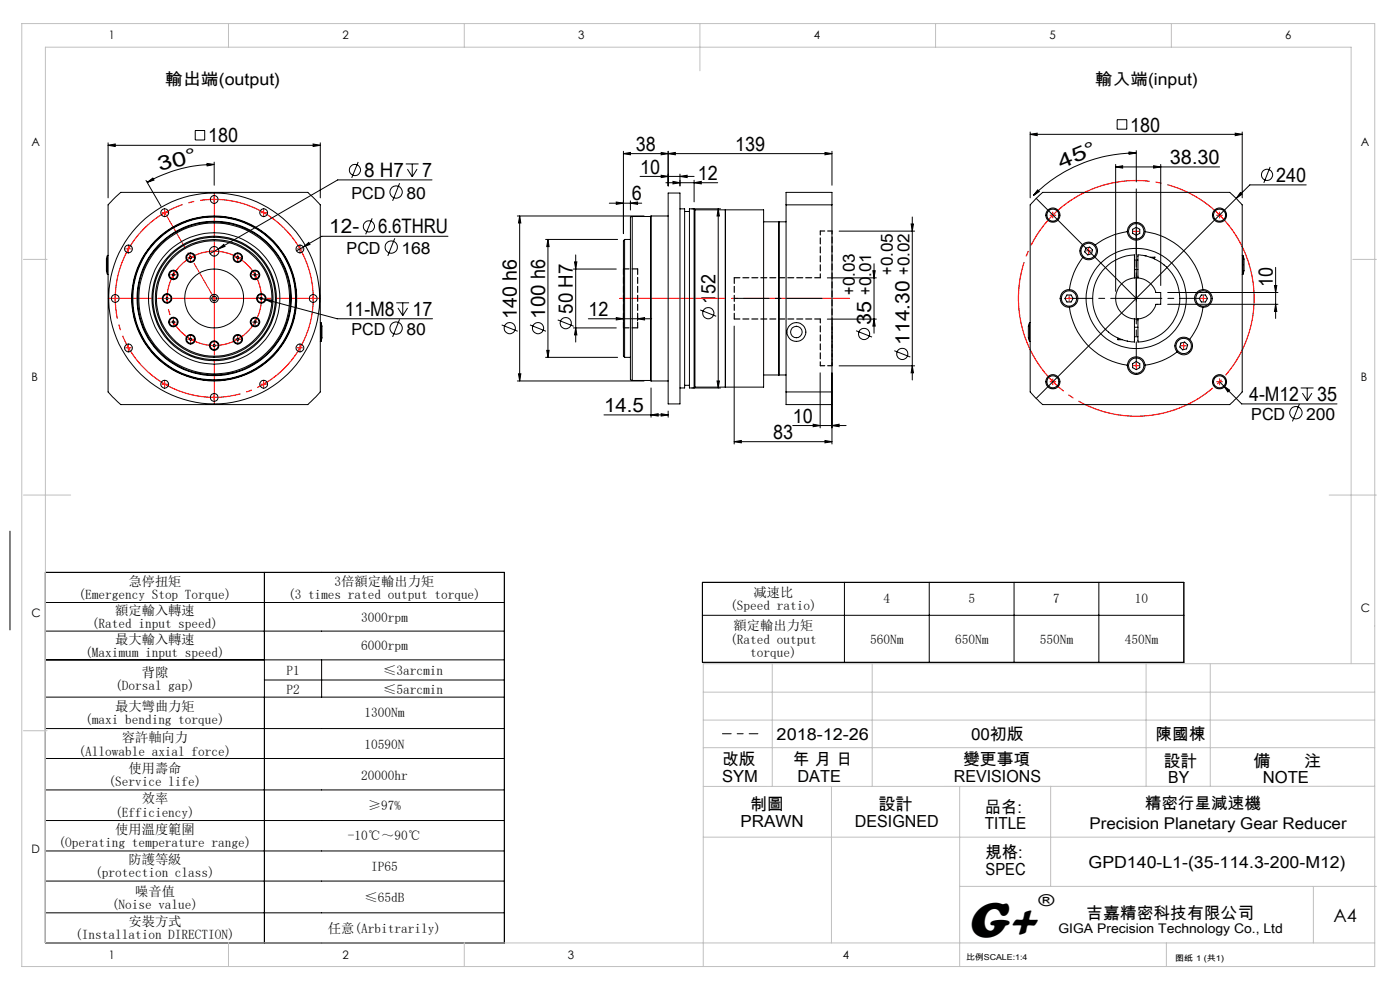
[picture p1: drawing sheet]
<svg xmlns="http://www.w3.org/2000/svg" width="297mm" height="210mm" viewBox="0 0 297 210" stroke-linecap="round" stroke-linejoin="round" font-family="sans-serif">
<g fill="none" stroke="#000" stroke-width=".21">
<path d="M22.9 30.8l1.5-.3v.6zM22.9 30.3v11.7M22.9 30.8h45M31 38.3l3.2 5.5M31.2 38.7l1.2-.9 .3 .4zM41.4 27.7h2v2h-2zM43.9 34.7l1.5 .2-1.4 .3zM45.4 34.9a28.7 28.7 0 0 0-14.2 3.8M45.4 34.4v4.9M66.4 30.5l1.5 .3-1.5 .3zM67.9 30.3v11.7M76 34.4l-1.4 3.3"/>
<path d="M84.8 38.9l-1.5 3.7M86.1 34.8h2.7M86.4 35.9l1.1 1.6M87.5 34.8v2.7M88.5 35.9l-1 1.6M91.7 38.2h-20.1l-25.3 14.6M132.3 32.6l1.4-.3v.5zM132.3 32.1v17.5M135.8 37.4h11.4M140.3 37.2l1.4 .2-1.4 .3zM140.3 32.3l1.4 .3-1.4 .2zM141.3 38.8h11"/>
<path d="M141.7 32.6l1.6-.3v.5zM141.7 32.1v7.3M142.8 38.5l1.5 .3-1.5 .2zM144.3 37.4l1.5-.2v.5zM144.3 36.9v2.5M147.2 38.8l1.6-.3v.5zM147.2 38.2v4.6M175 32.3l1.5 .3-1.5 .2zM176.5 32.1v7.2M176.5 32.6h-44.2M218.5 28.5l1.5-.3v.6zM218.5 28v14"/>
<path d="M218.5 28.5h45M236.7 35.4l1.5-.2v.5zM236.7 34.9v26.9M236.7 35.4h22M237 25.4h2v2h-2zM239.5 32.2l1.6 .2-1.6 .3zM241.1 32.4a31.1 31.1 0 0 0-21.9 9.1M241.1 32v6.6M244.7 35.2l1.5 .2-1.5 .3zM246.2 34.9v25.7M262 28.2l1.5 .3-1.5 .3zM263.5 28v14"/>
<path d="M269.5 35.4l-1.4 3.4M277.1 39.2h-12l-2.8 2.9M22.8 54.2v.1a8.3 8.3 0 0 0-.1 3.5l.1 .4M22.8 54.2v4M22.8 54.2h.1M22.8 58.2h.1M24.6 41.8l1-1h39.7l1 1 1.6 1.7v39.6l-.9 1.1-1.7 1.6h-39.7l-1.7-1.6-1-1.1v-39.6zM46.3 52.8l1.2-1 .2 .5zM46.3 52.8l-1.7 1M64.3 52.4l1.2-1 .3 .4zM64.3 52.4l-1.4 .8M79 46.3l-1.4 3.4"/>
<path d="M83.7 50.5l-1.4 3.8M95 50.1h-26.7l-4 2.3M109.7 45.8h26.9M110.2 45.8l.3 1.5h-.5zM110.2 45.8v35M115.7 50.8h15.3M116.2 50.8l.3 1.5h-.5zM116.2 50.8v25M121.6 57.1h9.1M121.9 55.6h.5l-.3 1.5zM122.1 54.1v18.5M129.3 43.1h6.8"/>
<path d="M130.7 42.9l1.6 .2-1.6 .2zM132.5 50.8v25M132.5 50.8l-.2 .3v24.5l.2 .2M132.5 50.8h1.2M133.7 43.1l1.6-.2v.4zM133.7 42.6v1.9M134.1 45.9v34.8M134.1 45.9l-.4 .1v34.6l.4 .1M134.1 45.9h3.9M138 45.9v34.8M138.1 45.8v35M138.1 45.8h3.6"/>
<path d="M138.1 45.8l-.1 .1M141.7 40.9h2.6v44.8h-2.6zM144.3 44.3h.9v38h-.9M145.2 44.9h1.1M147.4 44.5l-.2-.2v38l.2-.2M147.4 44.5v37.6M147.4 44.5h14.6v37.6h-14.6M152.4 44.3l.2 1.5h-.5zM152.4 44.3v38M152.9 44.3h-6.6v38h6.6M153.9 44.5v37.6M162 47.1h4.8"/>
<path d="M165.2 47.1v32.4zM166.8 43.5v-2.7h9.7v2.7M166.8 43.5h9.7M166.8 43.5v39.6M175.5 58.9h10.4M176.5 43.5v50.7M178 49h16M185.2 57.4h.5l-.3 1.5zM185.4 55.9v14.8M193.3 47.5h.5l-.3 1.5zM193.5 46v34.6M219.8 42.1l21.3 21.2"/>
<path d="M219.8 42.1l1.4-1.3h39.7l1.4 1.3 1.2 1.4v39.6l-1.9 2.1-.7 .6h-39.7l-1.7-1.6-1-1.1v-39.6zM220.1 40.3l.4 .3-1.3 .9zM229.7 54.6a14.2 14.2 0 0 0-2.8 6.8M230.4 52.6l.8-.2 .6 .6-.2 .8-.8 .3-.7-.7zM232.3 52a1.87 1.87 0 0 0-2.7-.1 1.87 1.87 0 0 0 .1 2.7M232.3 52a1.87 1.87 0 0 1 0 2.6 1.87 1.87 0 0 1-2.6 0M239.1 49.1a1.89 1.89 0 0 1 1.9-1.9 1.89 1.89 0 0 1 1.9 1.9M239.1 49.1a15.3 15.3 0 0 0-6.8 2.9M239.1 49.1a1.89 1.89 0 0 0 1.9 1.8 1.89 1.89 0 0 0 1.9-1.8M240.3 48.6l.8-.4 .7 .4v.9l-.7 .4-.8-.4zM240.7 58.9a4.4 4.4 0 0 0-4 4.4 4.4 4.4 0 0 0 4 4.4M240.7 58.9v-4.7a8.7 8.7 0 0 0-7.3 3.9 9.3 9.3 0 0 0 7.3 14.5v-4.9"/>
<path d="M240.7 58.9h.7M240.7 55.2h.7M240.7 57.2h.7M241.1 40.1v23.8M241.4 58.9a4.5 4.5 0 0 1 3.9 3.1h.9v2.5h-.9a4.4 4.4 0 0 1-3.9 3.2M242.9 49.1a14.3 14.3 0 0 1 12.3 12.3M242.9 54.2a9.3 9.3 0 0 1 7.3 9.9 9.3 9.3 0 0 1-8.8 8.5v-4.9M242.9 54.2l-1.5-.1v4.8M242.9 54.2h.1M244 54.6h.9M244.9 54.6h.1M244.9 54.6v.3"/>
<path d="M262.3 42.1l-42.5 42.4M263.1 40.8l.4 .4-1.2 .9zM263.5 54.2h.2M263.5 58.2h.2M263.7 54.2v4M263.7 54.2v.2a9 9 0 0 1 .1 3.5l-.1 .3M270.6 56.7v10.8M44.8 63.3h1.3M45.4 62.7v1.2M54.6 63.1l1.7 .4M56.3 63.5l1.5 .2-.2 .5zM56.3 63.5l15.2 4.1h20.3"/>
<path d="M67.9 68.4h.2M67.9 72.4h.2M68.1 68.4v.1a8.3 8.3 0 0 1 .1 3.6l-.1 .3M68.1 68.4v4M84.1 64.2h2.7M84.4 65.3l1 1.6M84.8 67.7l-1.5 3.8M85.4 64.2v2.7M86.5 65.3l-1.1 1.6M106.4 68.9l3.4 1.4M110 79.3h.5l-.3 1.5zM112.4 68.9l3.4 1.4"/>
<path d="M115.7 75.8h15.3M116 74.3h.5l-.3 1.5zM118.3 67.9l3.4 1.3M121.6 69.6h9.1M122.1 69.6l.3 1.4h-.5zM124.8 67.6h13.5M130.7 67.4l1.6 .2-1.6 .3zM132.3 67.1v.9M132.5 75.8h1.2M135.3 67.1v.9M135.3 67.6l1.4-.2v.5zM148.6 65.7l3.3 1.4"/>
<path d="M155.8 69.2v25M162 79.5h4.8M174 79.1v11.7M175.5 67.7h10.4M178 77.6h16M181.6 70.2l3.4 1.3M185.4 67.7l.3 1.5h-.5zM189.7 74.4l3.4 1.3M193.5 77.6l.3 1.5h-.5zM218.4 68.4v4M218.4 68.4l-.1 .2a7.9 7.9 0 0 0-.1 3.4l.2 .4M218.4 68.4h.1"/>
<path d="M218.4 72.4h.1M226.3 62.6h.9l.4 .7-.4 .8h-.9l-.4-.8zM226.9 61.4a1.87 1.87 0 0 0-2 1.9 1.87 1.87 0 0 0 2 1.9M226.9 65.2a14.2 14.2 0 0 0 12.2 12.3M226.9 61.4a1.87 1.87 0 0 1 1.8 1.9 1.87 1.87 0 0 1-1.8 1.9M237.2 71.7v.4h.9M239.1 77.5a1.89 1.89 0 0 0 1.9 1.9 1.89 1.89 0 0 0 1.9-1.9M239.1 77.5a1.89 1.89 0 0 1 1.9-1.8 1.89 1.89 0 0 1 1.9 1.8M240.3 77.1l.8-.4 .7 .4v.9l-.7 .4-.8-.4zM240.4 63.3h1.3M240.7 71.4h.7M240.7 69.4h.7"/>
<path d="M240.7 67.7h.7M247.7 64.5h23.4M247.7 62h23.4M249.7 74.6a13.9 13.9 0 0 1-6.8 2.9M250.5 72.8l.8-.2 .7 .6-.3 .8-.8 .2-.6-.6zM252.4 72a1.87 1.87 0 0 1 0 2.7 1.87 1.87 0 0 1-2.7-.1M252.4 72a1.87 1.87 0 0 0-2.6 .1 1.87 1.87 0 0 0-.1 2.5M254.8 62.6h.9l.5 .7-.5 .8h-.9l-.4-.8zM255.2 65.2a13.9 13.9 0 0 1-2.8 6.8M255.2 61.4a1.87 1.87 0 0 1 2 1.9 1.87 1.87 0 0 1-2 1.9M255.2 61.4a1.87 1.87 0 0 0-1.8 1.9 1.87 1.87 0 0 0 1.8 1.9M270.4 60.6h.5l-.3 1.4z"/>
<path d="M270.6 64.5l.3 1.6h-.5zM109.7 80.8h26.9M128.1 88h13.6M134.1 80.7h3.9M138 80.7l.1 .1M138.1 88l1.5-.2v.5zM138.1 82.3v6.2M138.1 80.8h3.6M140.3 87.8l1.4 .2-1.4 .3zM141.7 87.2v1.3M145.2 81.7h1.1M152.1 80.8h.5l-.2 1.5z"/>
<path d="M155.8 93.7h20.7M155.8 93.7l1.5-.3v.5zM166.8 83.1h9.7v2.7h-9.7zM168.2 90.3h11.3M172.5 90l1.5 .3-1.5 .2zM175 93.4l1.5 .3-1.5 .2zM176.5 90.3l1.5-.3v.5zM258.7 81l4.7 4.7h20.2M259.6 81.9l1.2 .9-.3 .3zM275.7 85.7l-1.5 3.7M275.9 82.3h2.8M276.3 83.4l1 1.6"/>
<path d="M277.3 82.3v2.7M278.3 83.4l-1 1.6M2.1 112.7v20.9M9.6 121.4h97.4v78.6h-97.4zM9.6 127.8h97.4M9.6 133.9h97.4M9.6 140h97.4M56.1 121.4v78.6M68.2 140v7.9M149 123.5h102.1v17h-102.1zM149 130.5h102.1M179.1 123.5v17"/>
<path d="M197.1 123.5v17M215.1 123.5v17M233.1 123.5v17M9.6 147.9h97.4M9.6 154.5h97.4M56.1 144.2h50.9M9.6 160.9h97.4M9.6 167.6h97.4M9.6 174.1h97.4M9.6 180.5h97.4M9.6 186.9h97.4M9.6 193.6h97.4"/>
<circle cx="75.3" cy="36.1" r="1.19"/>
<circle cx="268.8" cy="37.1" r="1.19"/>
<circle cx="27.2" cy="52.8" r=".82"/>
<circle cx="34.9" cy="45.1" r=".82"/>
<circle cx="36.8" cy="58.3" r="1"/>
<circle cx="36.8" cy="58.3" r=".84"/>
<circle cx="36.8" cy="58.3" r=".22"/>
<circle cx="40.4" cy="54.6" r=".86"/>
<circle cx="40.4" cy="54.7" r=".23"/>
<circle cx="40.4" cy="54.7" r="1.01"/>
<circle cx="45.4" cy="53.3" r="1"/>
<circle cx="45.4" cy="42.3" r=".82"/>
<circle cx="50.4" cy="54.6" r=".85"/>
<circle cx="50.4" cy="54.6" r=".22"/>
<circle cx="50.4" cy="54.6" r="1"/>
<circle cx="54.1" cy="58.3" r="1"/>
<circle cx="54.1" cy="58.3" r=".84"/>
<circle cx="54.1" cy="58.3" r=".22"/>
<circle cx="55.9" cy="45.1" r=".83"/>
<circle cx="63.6" cy="52.8" r=".82"/>
<circle cx="78.3" cy="48" r="1.19"/>
<circle cx="83" cy="52.4" r="1.31"/>
<circle cx="84" cy="40.7" r="1.31"/>
<circle cx="223.4" cy="45.6" r="1.29"/>
<circle cx="223.4" cy="45.6" r="1.51"/>
<circle cx="231" cy="53.2" r="1.62"/>
<circle cx="241" cy="49.1" r="1.62"/>
<circle cx="258.7" cy="45.6" r="1.29"/>
<circle cx="258.7" cy="45.6" r="1.51"/>
<circle cx="24.5" cy="63.3" r=".83"/>
<circle cx="27.2" cy="73.8" r=".82"/>
<circle cx="35.4" cy="63.3" r="1"/>
<circle cx="35.4" cy="63.3" r=".22"/>
<circle cx="35.4" cy="63.3" r=".84"/>
<circle cx="36.8" cy="68.3" r=".22"/>
<circle cx="36.8" cy="68.3" r="1"/>
<circle cx="36.8" cy="68.3" r=".85"/>
<circle cx="40.4" cy="72" r=".86"/>
<circle cx="40.4" cy="72" r=".23"/>
<circle cx="40.4" cy="72" r="1.01"/>
<circle cx="45.4" cy="63.3" r="13.2"/>
<circle cx="45.4" cy="63.3" r="6.3"/>
<circle cx="45.4" cy="63.3" r=".87"/>
<circle cx="45.4" cy="63.3" r="12.5"/>
<circle cx="45.4" cy="63.3" r="22.4"/>
<circle cx="45.4" cy="63.3" r="17.4"/>
<circle cx="45.4" cy="63.3" r="13"/>
<circle cx="45.4" cy="73.3" r=".86"/>
<circle cx="45.4" cy="63.3" r="16.3"/>
<circle cx="45.4" cy="63.3" r="16"/>
<circle cx="45.4" cy="63.3" r="13.9"/>
<circle cx="45.4" cy="63.3" r="12.2"/>
<circle cx="45.4" cy="63.3" r="17.5"/>
<circle cx="45.4" cy="73.3" r=".23"/>
<circle cx="45.4" cy="63.3" r=".5"/>
<circle cx="45.4" cy="73.3" r="1.01"/>
<circle cx="45.4" cy="63.3" r="17.3"/>
<circle cx="45.5" cy="63.3" r="16.4"/>
<circle cx="50.4" cy="72" r=".85"/>
<circle cx="50.4" cy="72" r=".22"/>
<circle cx="50.4" cy="72" r="1"/>
<circle cx="54.1" cy="68.3" r=".22"/>
<circle cx="54.1" cy="68.3" r="1"/>
<circle cx="54.1" cy="68.3" r=".85"/>
<circle cx="55.4" cy="63.3" r="1"/>
<circle cx="55.4" cy="63.3" r=".22"/>
<circle cx="55.4" cy="63.3" r=".84"/>
<circle cx="63.6" cy="73.8" r=".82"/>
<circle cx="66.4" cy="63.3" r=".83"/>
<circle cx="84" cy="69.6" r="1.3"/>
<circle cx="108.1" cy="69.6" r="1.18"/>
<circle cx="114.1" cy="69.6" r="1.18"/>
<circle cx="120" cy="68.6" r="1.18"/>
<circle cx="150.2" cy="66.4" r="1.18"/>
<circle cx="168.9" cy="70.4" r="1.23"/>
<circle cx="169" cy="70.4" r="2"/>
<circle cx="183.3" cy="70.8" r="1.18"/>
<circle cx="191.4" cy="75.1" r="1.18"/>
<circle cx="226.8" cy="63.3" r="1.62"/>
<circle cx="241" cy="63.3" r="10.6"/>
<circle cx="241.1" cy="77.6" r="1.61"/>
<circle cx="251.1" cy="73.4" r="1.62"/>
<circle cx="255.3" cy="63.3" r="1.63"/>
<circle cx="34.9" cy="81.5" r=".82"/>
<circle cx="45.4" cy="84.3" r=".82"/>
<circle cx="55.9" cy="81.5" r=".83"/>
<circle cx="223.3" cy="81" r="1.27"/>
<circle cx="223.4" cy="81" r="1.51"/>
<circle cx="258.7" cy="81" r="1.51"/>
<circle cx="258.7" cy="81" r="1.27"/>
<circle cx="274.9" cy="87.5" r="1.31"/>
</g>
<path d="M265 56a25 25 0 0 0-41.9-10.1 25 25 0 0 0 11.4 41.5 25 25 0 0 0 30.8-30.1l-.3-1.3" fill="none" stroke="#f00" stroke-width=".25" stroke-dasharray="30.5 1.3 1.3 1.3" stroke-dashoffset="5.3" stroke-linecap="butt"/>
<path d="M65.5 57.1a21 21 0 0 0-35.1-8.4 21 21 0 0 0 9.5 34.8 21 21 0 0 0 26-25.1l-.4-1.3" fill="none" stroke="#f00" stroke-width=".25" stroke-dasharray="30.5 1.3 1.3 1.3" stroke-dashoffset=".7" stroke-linecap="butt"/>
<path d="M55 60.4a10 10 0 0 0-16.7-4.1 10 10 0 0 0 4.3 16.6 10 10 0 0 0 12.6-11.7l-.2-.8" fill="none" stroke="#f00" stroke-width=".25" stroke-dasharray="30.5 1.3 1.3 1.3" stroke-dashoffset="1" stroke-linecap="butt"/>
<path d="M240.8 63.3h-14.2M241.1 63v-14.1M241.1 63.5v14.2M241.3 63.3h14.2" fill="none" stroke="#000" stroke-width=".21" stroke-dasharray="30.5 1.3 1.3 1.3" stroke-dashoffset="25.3"/>
<path d="M180.2 63.3h-48.8" fill="none" stroke="#f00" stroke-width=".21" stroke-dasharray="30.5 1.3 1.3 1.3" stroke-dashoffset="8"/>
<path d="M45.2 63.3h-22.2M45.5 63v-22.2M45.5 63.5v22.3M45.7 63.3h22.3" fill="none" stroke="#f00" stroke-width=".21" stroke-dasharray="30.5 1.3 1.3 1.3" stroke-dashoffset="21.3"/>
<g fill="none" stroke="#f00" stroke-width=".21">
<path d="M26.6 52.8h1.3M27.2 52.2v1.2M34.3 45.1h1.3M34.9 44.5v1.2M36.2 58.3h1.2M36.8 57.7v1.2M39.8 54.6h1.3M40.4 54v1.3M44.8 42.3h1.3M44.8 53.3h1.3M45.4 41.7v1.2M45.4 52.7v1.2"/>
<path d="M49.8 54.6h1.2M50.4 54v1.3M53.5 58.3h1.2M54.1 57.7v1.2M55.3 45.1h1.3M56 44.5v1.2M63 52.8h1.2M63.6 52.2v1.2M222.7 45.6h1.3M223.3 45v1.2M230.3 53.2h1.3M231 52.6v1.3"/>
<path d="M240.4 49.1h1.3M241.1 48.4v1.3M258.1 45.6h1.2M258.7 45v1.2M23.8 63.3h1.2M24.4 62.7v1.2M26.6 73.8h1.3M27.2 73.2v1.2M34.8 63.3h1.3M35.5 62.7v1.2M36.2 68.3h1.2M36.8 67.7v1.2"/>
<path d="M39.8 72h1.3M40.4 71.4v1.2M44.8 73.3h1.3M45.3 63.3h.3M45.4 63.2v.2M45.4 72.7v1.2M49.8 72h1.2M50.4 71.4v1.2M53.5 68.3h1.2M54.1 67.7v1.2M54.8 63.3h1.3M55.4 62.7v1.2"/>
<path d="M63 73.8h1.2M63.6 73.2v1.2M65.8 63.3h1.3M66.4 62.7v1.2M226.2 63.3h1.2M226.8 62.7v1.2M240.4 77.6h1.3M241.1 76.9v1.3M250.5 73.4h1.2M251.1 72.8v1.2M254.7 63.3h1.2M255.3 62.7v1.2"/>
<path d="M34.3 81.5h1.3M34.9 80.9v1.2M44.8 84.3h1.3M45.4 83.7v1.2M55.3 81.5h1.3M56 80.9v1.2M222.7 81h1.3M223.3 80.4v1.2M258.1 81h1.2M258.7 80.4v1.2"/>
</g>
<path d="M153.3 155.6h7.5" fill="none" stroke="#000" stroke-width=".21" stroke-dasharray="30.5 1.3 1.3 1.3" stroke-dashoffset="28.6"/>
<path d="M155.8 63.3h18.6" fill="none" stroke="#000" stroke-width=".21" stroke-dasharray="30.5 1.3 1.3 1.3" stroke-dashoffset="23.1"/>
<path d="M176.5 49h-2.5M176.5 77.6h-2.5" fill="none" stroke="#000" stroke-width=".25" stroke-dasharray="1.3 .6" stroke-dashoffset=".3"/>
<path d="M176.5 49v28.6" fill="none" stroke="#000" stroke-width=".25" stroke-dasharray="1.3 .6" stroke-dashoffset=".6"/>
<path d="M174 49v9.9M174 67.7v9.9" fill="none" stroke="#000" stroke-width=".25" stroke-dasharray="1.3 .6" stroke-dashoffset=".4"/>
<path d="M132.3 57h3M132.3 57v12.5M135.3 57v12.5M155.8 58.9h18.2M155.8 58.9v8.8M132.3 69.5h3M155.8 67.7h18.2M176.5 68.7v8.8" fill="none" stroke="#000" stroke-width=".25" stroke-dasharray="1.3 .6" stroke-dashoffset=".1"/>
<path d="M35 45.1l10.5 18.2" fill="none" stroke="#f00" stroke-width=".21" stroke-dasharray="30.5 1.3 1.3 1.3" stroke-dashoffset="21.9"/>
<g fill="none" stroke="#c0c0c0" stroke-width=".21">
<path d="M4.6 5h287v200h-287zM48.5 5v5M98.5 5v5M148.5 5v10M198.5 5v5M248.5 5v5M5 55h5M287 55h5M5 105h10M282 105h10M5 155h5M149.2 152.7h142.4"/>
<path d="M149.2 146.8h142.4M149.2 158.6h142.4M163.8 140.8v26M185 140.8v26M243.1 140.8v26M256.8 140.8v26M286.6 140.8v-130.8h-277v190h282M291.6 140.8h-142.4v64.2M149.2 177.6h142.4M176.4 166.8v33.2M203.6 166.8v38.2M222.9 166.8v21.2"/>
<path d="M291.6 166.8h-142.4M203.6 188h88.4M278.6 188v12M48.5 200v5M98.5 200v5M247.4 200v5"/>
</g>
<g fill="#000">
<path d="M43.9 34.7l1.5 .2-1.4 .3zM31.2 38.7l1.2-.9 .3 .4z"/>
<path d="M132.3 32.6l1.4-.3v.5zM140.3 32.3l1.4 .3-1.4 .2zM138.1 88l1.5-.2v.5zM140.3 87.8l1.4 .2-1.4 .3zM130.7 42.9l1.6 .2-1.6 .2zM133.7 43.1l1.6-.2v.4zM142.8 38.5l1.5 .3-1.5 .2zM147.2 38.8l1.6-.3v.5zM22.9 30.8l1.5-.3v.6zM66.4 30.5l1.5 .3-1.5 .3zM46.3 52.8l1.4-.5-.2-.5zM64.3 52.4l1.5-.6-.3-.4zM56.3 63.5l1.3 .7 .2-.5zM218.5 28.5l1.5-.3v.6zM262 28.2l1.5 .3-1.5 .3zM263.1 40.8l-.8 1.3 1.2-.9zM259.6 81.9l.9 1.2 .3-.3z"/>
<path d="M175 32.3l1.5 .3-1.5 .2zM141.7 32.6l1.6-.3v.5zM144.3 37.4l1.5-.2v.5zM140.3 37.2l1.4 .2-1.4 .3zM244.7 35.2l1.5 .2-1.5 .3zM236.7 35.4l1.5-.2v.5z"/>
<path d="M239.5 32.2l1.6 .2-1.6 .3zM220.1 40.3l.4 .3-1.3 .9z"/>
<path d="M152.4 44.3l.2 1.5h-.5zM152.1 80.8h.5l-.2 1.5zM116.2 50.8l.3 1.5h-.5zM116 74.3h.5l-.3 1.5zM110.2 45.8l.3 1.5h-.5zM110 79.3h.5l-.3 1.5z"/>
<path d="M185.2 57.4h.5l-.3 1.5zM185.4 67.7l.3 1.5h-.5zM121.9 55.6h.5l-.3 1.5zM122.1 69.6l.3 1.4h-.5z"/>
<path d="M193.5 77.6l.3 1.5h-.5zM193.3 47.5h.5l-.3 1.5z"/>
<path d="M270.6 64.5l.3 1.6h-.5zM270.4 60.6h.5l-.3 1.4z"/>
<path d="M155.8 93.7l1.5-.3v.5zM175 93.4l1.5 .3-1.5 .2zM172.5 90l1.5 .3-1.5 .2zM176.5 90.3l1.5-.3v.5zM130.7 67.4l1.6 .2-1.6 .3zM135.3 67.6l1.4-.2v.5z"/>
</g>
<text font-size="11" x="205.1" y="198.7">G+</text>
<g font-size="4.2">
<text x="239.8" y="27.9">180</text>
<text x="44.2" y="30.2">180</text>
<text x="134.9" y="32">38</text>
<text x="156" y="32">139</text>
<text x="225.1" y="35.9" transform="rotate(-23 225.1 35.9)">4 5 °</text>
<text x="248.2" y="34.8">38.30</text>
<text x="33.9" y="36.4" transform="rotate(-15 33.9 36.4)">3 0 °</text>
<text x="77.3" y="37.6">8 H7</text>
<text x="89.5" y="37.6">7</text>
<text x="135.8" y="36.8">10</text>
<text x="148.1" y="38.1">12</text>
<text x="270.8" y="38.6">240</text>
<text x="134" y="42.5">6</text>
<text x="69.9" y="49.5">12-</text>
<text x="80.2" y="49.5">6.6THRU</text>
<text x="151.8" y="64.5" transform="rotate(-90 151.8 64.5)">152</text>
<text x="270" y="60.9" transform="rotate(-90 270 60.9)">10</text>
<text x="73.1" y="67">11-M8</text>
<text x="87.5" y="67">17</text>
<text x="109.7" y="67.6" transform="rotate(-90 109.7 67.6)">140 h6</text>
<text x="115.7" y="67.6" transform="rotate(-90 115.7 67.6)">100 h6</text>
<text x="121.6" y="66.6" transform="rotate(-90 121.6 66.6)">50 H7</text>
<text x="124.8" y="67">12</text>
<text x="184.8" y="68.9" transform="rotate(-90 184.8 68.9)">35</text>
<text x="192.9" y="73.1" transform="rotate(-90 192.9 73.1)">114.30</text>
<text x="128.1" y="87.4">14.5</text>
<text x="168.2" y="89.6">10</text>
<text x="265" y="85.1">4-M12</text>
<text x="279.4" y="85.1">35</text>
<text x="164" y="93.1">83</text>
</g>
<text font-size="3.9" x="282.9" y="195.5">A4</text>
<g font-size="3.5">
<text x="35" y="18.1">輸出端(output)</text>
<text x="232.3" y="18.1">輸入端(input)</text>
<text x="74.6" y="42.2">PCD</text>
<text x="86.2" y="42.2">80</text>
<text x="73.5" y="53.9">PCD</text>
<text x="85.2" y="53.9">168</text>
<text x="189.4" y="58.3" transform="rotate(-90 189.4 58.3)">+0.05</text>
<text x="193" y="58.3" transform="rotate(-90 193 58.3)">+0.02</text>
<text x="181.3" y="62.5" transform="rotate(-90 181.3 62.5)">+0.03</text>
<text x="184.8" y="62.5" transform="rotate(-90 184.8 62.5)">+0.01</text>
<text x="74.6" y="71.1">PCD</text>
<text x="86.2" y="71.1">80</text>
<text x="265.5" y="89">PCD</text>
<text x="277.1" y="89">200</text>
<text x="164.8" y="157">2018-12-26</text>
<text x="206" y="157">00初版</text>
<text x="245.2" y="157">陳國棟</text>
<text x="153.2" y="162.3">改版</text>
<text x="153.2" y="165.8">SYM</text>
<text x="168.2" y="162.3">年 月 日</text>
<text x="169.2" y="165.8">DATE</text>
<text x="202.4" y="165.8">REVISIONS</text>
<text x="204.3" y="162.3">變更事項</text>
<text x="246.9" y="162.6">設計</text>
<text x="247.9" y="166.1">BY</text>
<text x="265.9" y="162.6">備</text>
<text x="267.9" y="166.1">NOTE</text>
<text x="276.6" y="162.6">注</text>
<text x="159.1" y="171.9">制圖</text>
<text x="186.4" y="171.9">設計</text>
<text x="208.9" y="172.4">品名:</text>
<text x="157.1" y="175.4">PRAWN</text>
<text x="181.3" y="175.4">DESIGNED</text>
<text x="208.9" y="175.9">TITLE</text>
<text x="209.1" y="182.1">規格:</text>
<text x="209.1" y="185.6">SPEC</text>
<text x="230.9" y="184.2">GPD140-L1-(35-114.3-200-M12)</text>
<text x="220.3" y="192.2">®</text>
<text x="230.5" y="194.8">吉嘉精密科技有限公司</text>
</g>
<g font-size="3.4">
<text x="242.9" y="171.6">精密行星減速機</text>
<text x="231.1" y="175.9">Precision Planetary Gear Reducer</text>
</g>
<g font-size="2.8">
<text x="27.2" y="124.2">急停扭矩</text>
<text x="71" y="124.2">3倍額定輸出力矩</text>
<text x="16.7" y="127">(Emergency Stop Torque)</text>
<text x="24.4" y="130.4">額定輸入轉速</text>
<text x="61.1" y="127">(3 times rated output torque)</text>
<text x="76.6" y="131.8">3000rpm</text>
<text x="154.9" y="129.4">(Speed ratio)</text>
<text x="159.9" y="126.6">减速比</text>
<text x="187.4" y="128">4</text>
<text x="205.4" y="128">5</text>
<text x="223.4" y="128">7</text>
<text x="240.7" y="128">10</text>
<text x="19.5" y="133.3">(Rated input speed)</text>
<text x="24.4" y="136.5">最大輸入轉速</text>
<text x="76.6" y="137.9">6000rpm</text>
<text x="154.9" y="136.5">(Rated output</text>
<text x="155.6" y="133.7">額定輸出力矩</text>
<text x="184.6" y="136.5">560Nm</text>
<text x="202.6" y="136.5">650Nm</text>
<text x="220.6" y="136.5">550Nm</text>
<text x="238.6" y="136.5">450Nm</text>
<text x="18.1" y="139.3">(Maximum input speed)</text>
<text x="30.1" y="143.5">背隙</text>
<text x="60.8" y="143.1">P1</text>
<text x="81.3" y="143.1">≤3arcmin</text>
<text x="159.2" y="139.3">torque)</text>
<text x="24.4" y="146.3">(Dorsal gap)</text>
<text x="60.8" y="147.2">P2</text>
<text x="81.3" y="147.2">≤5arcmin</text>
<text x="18.1" y="153.6">(maxi bending torque)</text>
<text x="24.4" y="150.8">最大彎曲力矩</text>
<text x="77.3" y="152.2">1300Nm</text>
<text x="16.7" y="160.3">(Allowable axial force)</text>
<text x="25.8" y="157.5">容許軸向力</text>
<text x="77.3" y="158.9">10590N</text>
<text x="23" y="166.8">(Service life)</text>
<text x="27.2" y="164">使用壽命</text>
<text x="76.6" y="165.4">20000hr</text>
<text x="24.4" y="173.2">(Efficiency)</text>
<text x="30.1" y="170.4">效率</text>
<text x="78" y="171.8">≥97%</text>
<text x="12.4" y="179.7">(Operating temperature range)</text>
<text x="24.4" y="176.9">使用溫度範圍</text>
<text x="73.8" y="178.3">-10℃～90℃</text>
<text x="27.2" y="183.3">防護等級</text>
<text x="78.7" y="184.7">IP65</text>
<text x="20.2" y="186.1">(protection class)</text>
<text x="28.7" y="190">噪音值</text>
<text x="77.3" y="191.4">≤65dB</text>
<text x="23.7" y="192.8">(Noise value)</text>
<text x="27.2" y="196.4">安裝方式</text>
<text x="69.6" y="197.8">任意(Arbitrarily)</text>
<text x="224.5" y="197.8">GIGA Precision Technology Co., Ltd</text>
<text x="16" y="199.2">(Installation DIRECTION)</text>
</g>
<g font-size="2.5">
<text x="23.1" y="8.4">1</text>
<text x="72.7" y="8.4">2</text>
<text x="122.7" y="8.4">3</text>
<text x="172.7" y="8.4">4</text>
<text x="222.7" y="8.4">5</text>
<text x="272.7" y="8.4">6</text>
<text x="6.7" y="30.9">A</text>
<text x="288.7" y="30.9">A</text>
<text x="6.7" y="80.9">B</text>
<text x="288.7" y="80.9">B</text>
<text x="6.7" y="130.9">C</text>
<text x="288.7" y="129.9">C</text>
<text x="6.7" y="180.9">D</text>
<text x="23.1" y="203.4">1</text>
<text x="72.7" y="203.4">2</text>
<text x="120.5" y="203.4">3</text>
<text x="178.8" y="203.4">4</text>
</g>
<g font-size="1.7">
<text x="204.9" y="203.7">比例SCALE:1:4</text>
<text x="249.3" y="203.8">图纸 1 (共1)</text>
</g>
</svg>
